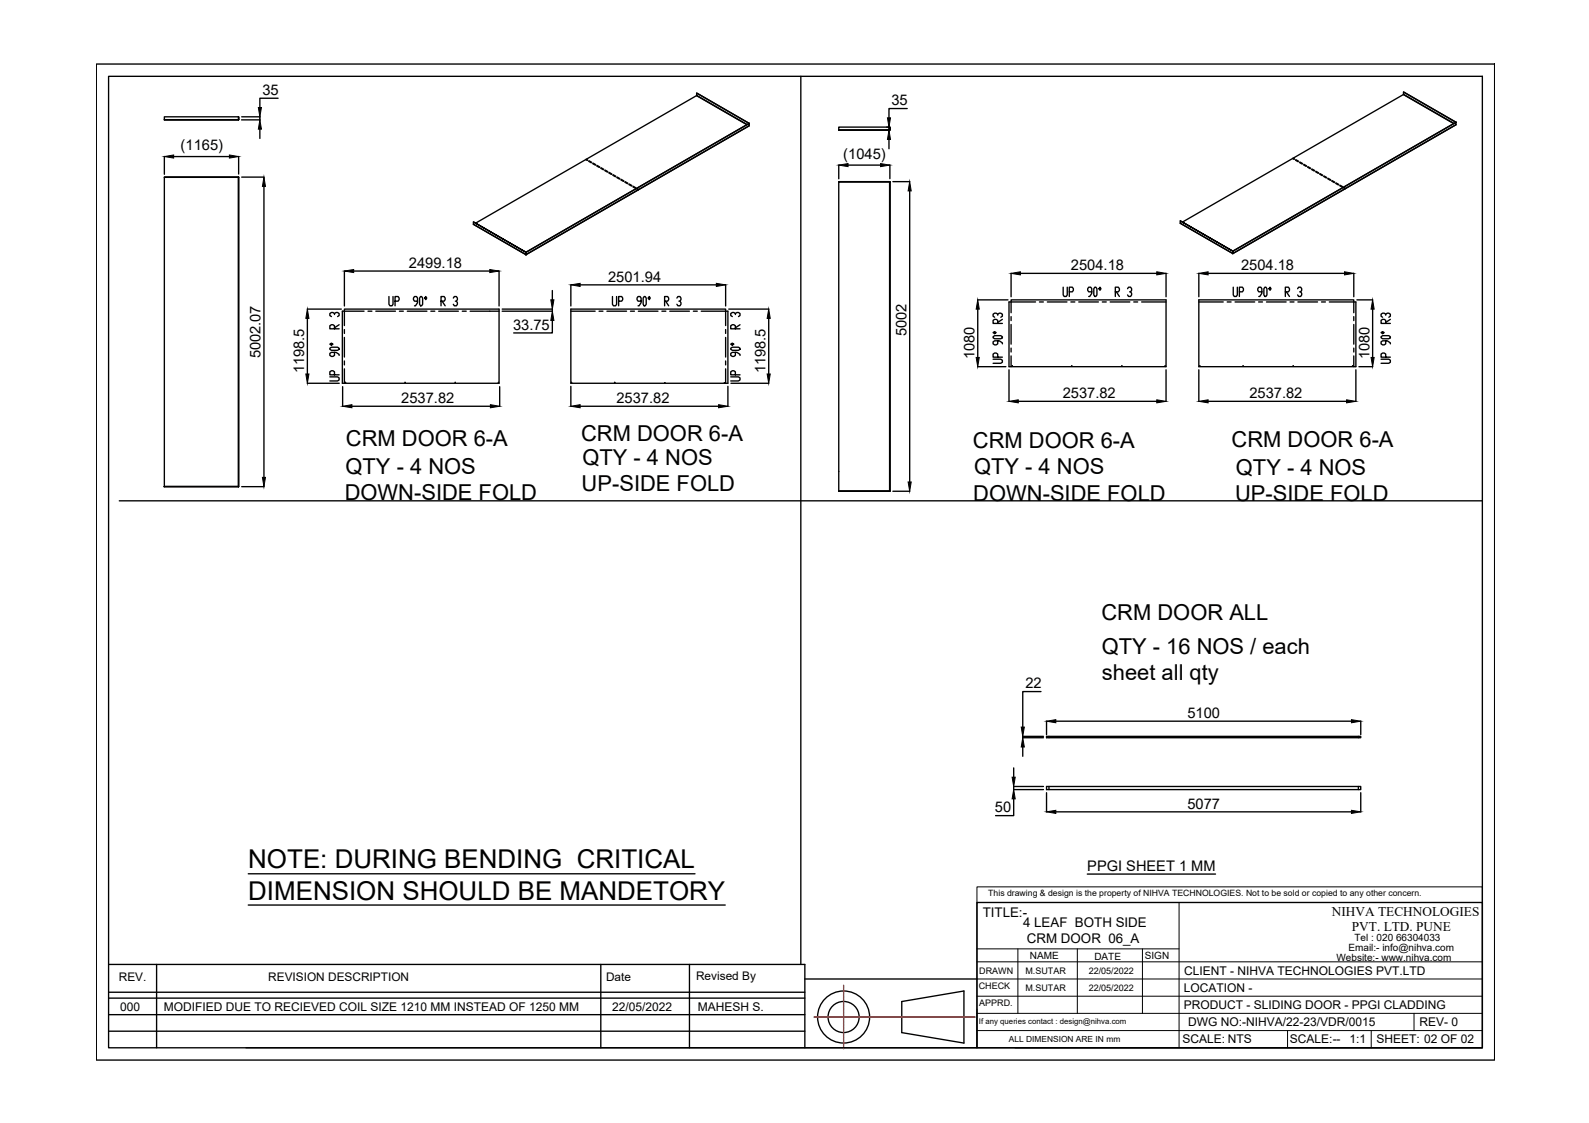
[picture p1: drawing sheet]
<svg xmlns="http://www.w3.org/2000/svg" width="297mm" height="210mm" viewBox="0 0 297 210" stroke-linecap="round" stroke-linejoin="round" font-family="sans-serif">
<!-- layer: 0 -->
<g fill="none" stroke="#000" stroke-width=".25">
<path d="M18 12h261.4v186.1h-261.4zM20.3 14.3h256.8v181.5h-256.8zM52 18.4h-3.4v1.7M130.2 17.8v.1M130.2 17.4l9.8 5.7M149.7 14.3v166M262.4 17.6l-.1 .1M262.4 17.2l9.8 5.6M30.7 21.8h13.9v.6h-13.9zM30.7 33.1h13.9zM30.7 22.4h.1M30.7 29.2v3.4"/>
<path d="M32.5 29.3h10.4M44.6 33.1v57.9h-13.9M44.6 22.4h-13.9M44.6 21.8v.6zM44.6 33.1h.1M44.6 33.1v57.9M44.6 22.4h.1M44.6 33.1h-13.9v57.9M44.6 29.2v3.3M45.1 22.4h3.5M45.2 21.8h3.4M45.2 33.1h4.2"/>
<path d="M48.6 21.8v.6M48.6 24.1v1.8M49.3 34.8v54.4M109.5 29.8l.3 .2M109.6 29.7l.3 .2M110 30.2l.5 .2M110.1 30l.5 .3M110.8 30.6l.5 .3M110.8 30.5l.6 .3M111.5 31l.5 .3M111.6 30.9l.5 .3M112.3 31.5l.5 .2"/>
<path d="M112.4 31.3l.5 .3M113.1 31.9l.4 .3M113.1 31.8l.5 .3M113.8 32.3l.5 .3M113.9 32.2l.5 .3M114.6 32.8l.5 .2M114.6 32.6l.5 .3M115.3 33.2l.5 .3M115.4 33.1l.5 .3M116.1 33.6l.5 .3M116.1 33.5l.5 .3M116.8 34.1l.5 .2"/>
<path d="M116.9 34l.5 .2M117.6 34.5l.5 .3M117.6 34.4l.5 .3M118.3 34.9l.5 .3M118.4 34.8l.5 .3M119.1 35.4l.2 .1M119.1 35.3l.3 .1M139.6 23.3l-9.4-5.4-41.3 23.8M140 23.1h.1M140 23.1l-9.8-5.7v.4l9.5 5.5M140 23.1l-41.7 24M140 23.5l-41.7 24.1-9.8-5.7"/>
<path d="M156.8 23.8h9.5v.5h-9.5zM156.8 24.3h9.5zM156.8 30.8v2.6M156.8 34h9.5v57.8M158.5 30.9h6.1M165.8 23.8h.4v.5h-.5M166.2 26.1v1.7M166.3 24.3v-.5v.5M166.3 34h-9.5M166.3 34h-9.5v57.8M166.3 30.8v2.6M166.9 34h3.2"/>
<path d="M169.6 20.3h-3.4v1.7M170.1 35.7v54.4M241.6 29.6l.3 .2M241.7 29.5l.3 .2M242.2 30l.5 .2M242.2 29.8l.5 .3M242.9 30.4l.5 .3M243 30.3l.5 .3M243.7 30.8l.5 .3M243.7 30.7l.5 .3M244.4 31.3l.5 .2M244.5 31.1l.5 .3"/>
<path d="M245.2 31.7l.5 .3M245.2 31.6l.5 .3M245.9 32.1l.5 .3M246 32l.5 .3M246.7 32.5l.5 .3M246.7 32.4l.5 .3M247.4 33l.5 .3M247.5 32.9l.5 .3M248.2 33.4l.5 .3M248.2 33.3l.6 .3M248.9 33.8l.5 .3M249 33.8l.5 .2"/>
<path d="M249.7 34.3l.5 .3M249.7 34.2l.6 .3M250.4 34.7l.5 .3M250.5 34.6l.5 .3M251.2 35.1l.3 .2M251.2 35.1l.3 .1M271.7 23.1l-9.4-5.4-41.3 23.8M272.2 23.3l-41.7 24.1M272.2 22.9l-9.8-5.7v.4l9.4 5.5M272.2 22.9l-41.7 24M272.2 22.8v.1M272.2 23.3h.1"/>
<path d="M57.4 57.8h6.4M57.5 59.5v10.4M62.5 58.8v-.2l-.3-.2-.5 .2v.4l.3 .2M62.5 58.6l.3-.2 .6 .2v.4l-.3 .2M64.4 50.7v6.5M66.1 50.7h25.5M68.1 58.2h-4.1v13.4h29.3v-13.8h-28.9v3.1M68.8 58.2h.7M70.3 58.2h3.6M72.7 55.4v1.5l.2 .3h.4l.2-.3v-1.5M73.9 56.3h.5l.2-.3-.2-.6h-.5v1.8M74.7 58.2h.7"/>
<path d="M76.1 58.2h3.7M78.1 56.3h-.6l-.2-.3 .2-.6h.4l.2 .3v.9l-.4 .6h-.2M78.6 55.4h.2l.2 .3v1.2l-.2 .3h-.2l-.2-.3v-1.2zM79.6 55.4l.2 .3-.2 .3-.2-.3zM80.5 58.2h.8M82 58.2h3.7M82.4 56.3h.6l.2-.3-.2-.6h-.6v1.8M82.6 56.3l.6 .9M84.7 55.7l.2-.3h.4l.2 .3v.3l-.2 .3h-.2M85.3 56.3l.2 .3-.2 .6h-.4l-.2-.3M86.4 58.2h.8M87.9 58.2h5.4"/>
<path d="M88.5 41.5l9.8 5.6zM88.5 41.5v.4l9.8 5.7v-.5M93.3 50.7v6.5M93.9 58.2h9.4M93.9 57.8h9.4M98.3 47.1v.5M98.3 47.6h.1M98.3 47.1l41.7-24v.4l-41.7 24.1zM103.3 59.9v2.3h-7.3M103.3 54.3v1.7M103.3 57.8v.4M106.7 58.2h4.6"/>
<path d="M106.7 53.2v4M108.4 53.2h25.5M112 58.2h.7M113.5 58.2h3.6M114.5 55.4v1.5l.2 .3h.4l.2-.3v-1.5M115.6 56.3h.6l.2-.3-.2-.6h-.6v1.8M117.9 58.2h.7M119.3 58.2h3.7M119.8 56.3h-.5l-.2-.3 .2-.6h.4l.1 .3v.9l-.3 .6h-.2M120.4 55.4h.2l.2 .3v1.2l-.2 .3h-.2l-.2-.3v-1.2zM121.4 55.4l.2 .3-.2 .3-.2-.3zM123.7 58.2h.8"/>
<path d="M124.2 56.3h.6l.2-.3-.2-.6h-.6v1.8M124.4 56.3l.6 .9M125.2 58.2h3.7M126.5 55.7l.2-.3h.4l.2 .3v.3l-.2 .3h-.2M127.1 56.3l.2 .3-.2 .6h-.4l-.2-.3M129.6 58.2h.7M131.1 58.2h5v13.4h-29.4v-13.8h28.9v3.1M135.6 53.2v4M136.2 57.8h7.5M137.5 58.8v-.2l-.3-.2-.6 .2v.4l.3 .2M137.5 58.6l.3-.2 .5 .2v.4l-.3 .2M143.7 59.5v10.4"/>
<path d="M182.8 56h5.6M182.8 57.8v9M186.5 58.9v-.2l-.6-.2-.3 .2v.4l.3 .2M186.5 58.7l.3-.2 .6 .2v.4l-.3 .2M187.4 59.7l-.9 .6M189 51.1v4.4M189 59.2v.7M190.7 51.1h25.5M193.6 56.4h-5v12.1h29.4v-12.5h-29v2.5M194.3 56.4h.7M195.8 56.4h3.7M198.7 53.7v1.4l.2 .3h.4l.2-.3v-1.4"/>
<path d="M199.9 54.5h.6l.1-.2-.1-.6h-.6v1.7M200.2 56.4h.7M201.7 56.4h3.6M204.1 54.5h-.6l-.2-.2 .2-.6h.4l.2 .3v.8l-.4 .6h-.2M204.7 53.7h.2l.2 .3v1.1l-.2 .3h-.2l-.2-.3v-1.1zM205.6 53.7l.2 .3-.2 .3-.2-.3zM206.1 56.4h.7M207.5 56.4h3.7M208.5 54.5h.6l.2-.2-.2-.6h-.6v1.7M208.7 54.5l.6 .9M210.8 54l.2-.3h.3l.2 .3v.3l-.2 .2h-.1M211.3 54.5l.2 .3-.2 .6h-.3l-.2-.3"/>
<path d="M211.9 56.4h.8M213.4 56.4h4.6M218 51.1v4.4M220.6 41.3l9.9 5.6zM220.6 41.3v.4l9.9 5.7v-.5M220.6 41.7h.1M220.6 41.7l9.9 5.7M224.1 51.1v4.4M224.1 56.4h4.6M225.8 51.1h25.5M229.4 56.4h.7M230.5 47.4h.1"/>
<path d="M230.5 46.9v.5zM230.5 46.9l41.7-24v.4l-41.7 24.1zM230.5 53.7v1.4l.2 .3h.4l.2-.3v-1.4M230.9 56.4h3.6M231.7 54.5h.6l.1-.2-.1-.6h-.6v1.7M235.3 56.4h.7M235.9 54.5h-.6l-.2-.2 .2-.6h.4l.2 .3v.8l-.4 .6h-.2M236.5 53.7h.1l.2 .3v1.1l-.2 .3h-.1l-.2-.3v-1.1zM236.7 56.4h3.7M237.4 53.7l.2 .3-.2 .3-.2-.3zM240.3 54.5h.6l.1-.2-.1-.6h-.6v1.7M240.5 54.5l.5 .9"/>
<path d="M241.2 56.4h.7M242.6 54l.2-.3h.3l.2 .3v.3l-.2 .2h-.1M242.6 56.4h3.7M243.1 54.5l.2 .3-.2 .6h-.3l-.2-.3M247 56.4h.8M248.5 56.4h5v12.1h-29.4v-12.5h29v2.5M253.1 51.1v4.4M253.1 59.2v.7M253.7 56h2.9M256.6 57.8v9M259 58.9v-.2l-.2-.2h-.3l-.3 .2v.4l.3 .2M259 58.7l.3-.2 .6 .2v.4l-.3 .2"/>
<path d="M259.9 59.7l-.9 .6M57.4 71.6h6M61.7 70.4h1.4l.3 .2v.4l-.3 .2h-1.4M61.7 65.1l.3-.2h1.1l.3 .2v.2l-.3 .2h-1.1l-.3-.2zM61.7 64.3l.3-.2 .2 .2-.2 .2zM62.5 70.1v-.6l-.3-.2-.5 .2v.6h1.7M62.5 65.9v.5l-.3 .2-.5-.2v-.3l.3-.2h.8l.6 .3v.2M62.5 61.5v-.6l-.3-.2-.5 .2v.6h1.7M63.4 60.7l-.9 .6M64.1 72.3v3.6M64.4 61.6v.7M64.4 63.1v3.6"/>
<path d="M64.4 67.5v.7M64.4 68.9v2.7M65.8 75.9h25.9M93.4 72.3v3.6M106.7 72.2v3.7M108.4 75.9h25.9M135.6 61.6v.7M135.6 63.1v3.6M135.6 67.5v.7M135.6 68.9v2.7M136.1 72.2v3.7M136.6 70.4h1.4l.3 .2v.4l-.3 .2h-1.4"/>
<path d="M136.6 65.1l.3-.2h1.1l.3 .2v.2l-.3 .2h-1.1l-.3-.2zM136.6 64.3l.3-.2 .3 .2-.3 .2zM136.6 71.6h7.1M137.5 70.1v-.6l-.3-.2-.6 .2v.6h1.7M137.5 65.9v.5l-.3 .2-.6-.2v-.3l.3-.2h.9l.5 .3v.2M137.5 61.5v-.6l-.3-.2-.6 .2v.6h1.7M138.3 60.7l-.8 .6M182.8 68.5h5.2M185.6 67.1h1.5l.3 .2v.4l-.3 .2h-1.5M185.6 62.9l.3-.2h1.2l.3 .2v.2l-.3 .2h-1.2l-.3-.2zM185.6 62.2l.3-.2 .3 .2-.3 .2zM186.5 66.8v-.6l-.3-.2-.6 .2v.6h1.8"/>
<path d="M186.5 63.7v.6l-.3 .2-.6-.2v-.4l.3-.2h.9l.6 .4v.2M186.5 60.5v-.6l-.3-.2-.6 .2v.6h1.8M188.6 69.1v5.9M189 60.7v3.6M189 65.1v.7M189 66.5v2M190.4 75h25.8M218 69.1v5.9M224.1 69.1v5.9M225.8 75h25.9M253.1 60.7v3.6M253.1 65.1v.7"/>
<path d="M253.1 66.5v2M253.5 69.1v5.9M254 68.5h2.6M258.2 67.1h1.4l.3 .2v.4l-.3 .2h-1.4M258.2 62.9l.3-.2h1.1l.3 .2v.2l-.3 .2h-1.1l-.3-.2zM258.2 62.2l.3-.2 .3 .2-.3 .2zM259 66.8v-.6l-.2-.2-.6 .2v.6h1.7M259 63.7v.6l-.2 .2-.6-.2v-.4l.3-.2h.8l.6 .4v.2M259 60.5v-.6l-.2-.2-.6 .2v.6h1.7M22.3 93.6h254.8M44.5 90.9l.1 .1M44.5 90.9h.1"/>
<path d="M44.5 90.9l-13.8 .1M44.6 91h.1M45.2 91h4.2M156.8 91.8h9.5h-9.5M156.8 88.1h.1M166.3 91.8h-9.5M166.3 91.8v-57.8v57.8M166.3 91.8h.1M166.9 91.8h3.2M191.2 139.6v1.8M194.6 129.3h-3.4v6.6M195.1 137.6h-3.9v.3h3.9"/>
<path d="M195.6 137.6h58.8v.3h-58.8zM195.6 134.8v2.5M196.1 137.6v.3M197.4 134.8h55.2M253.9 137.6v.3M254.4 134.8v2.5M189.5 147h5.6M189.5 147.6h5.6M189.5 149.3v3.2h-3.4M189.5 143.5v1.8M189.5 147v.6M195.6 147h58.8v.6h-58.8z"/>
<path d="M195.6 148.2v3.6M196.1 147v.6M197.4 151.7h55.2M253.9 147v.6M254.4 148.2v3.6M46.4 163.3h83.5M46.4 169.2h89.2M182.6 168.7h94.5v27.1h-94.5zM203.3 163.4h23.9M20.3 180.3h130.2v15.5h-104.5M20.3 192.7h130.2M20.3 185.5h130.2"/>
<path d="M20.3 189.7h130.2M20.3 186.6h130.2M29.3 180.3v15.5M112.3 180.3v15.5M128.9 180.3v15.5M150.5 195.8h32.1M150.5 183h32.1M168.6 187.2l11.6-2v9.8l-11.6-2zM189.8 195.8h87.3"/>
<circle cx="64.6" cy="71.5" r=".03"/>
<circle cx="75.7" cy="71.5" r=".03"/>
<circle cx="85.1" cy="71.5" r=".03"/>
<circle cx="93.2" cy="71.5" r=".03"/>
<circle cx="106.8" cy="71.5" r=".03"/>
<circle cx="114.9" cy="71.5" r=".03"/>
<circle cx="124.3" cy="71.5" r=".03"/>
<circle cx="135.4" cy="71.5" r=".03"/>
<circle cx="189.2" cy="68.4" r=".03"/>
<circle cx="200.3" cy="68.4" r=".03"/>
<circle cx="209.7" cy="68.4" r=".03"/>
<circle cx="217.8" cy="68.4" r=".03"/>
<circle cx="224.3" cy="68.4" r=".03"/>
<circle cx="232.4" cy="68.4" r=".03"/>
<circle cx="241.7" cy="68.4" r=".03"/>
<circle cx="252.9" cy="68.4" r=".03"/>
<circle cx="157.7" cy="190.1" r="4.9"/>
<circle cx="157.7" cy="190.1" r="2.91"/>
</g>
<g fill="none" stroke="#000" stroke-width=".19">
<path d="M182.6 165.8h94.5v2.9h-94.5zM182.6 179.8h94.5M182.6 168.7v27.1M182.6 177.4h37.8M184.2 168.7h92.9M190.3 177.4v12M201.4 177.4v12M213.6 177.4v12M220.4 168.7v27.1M182.6 189.4h94.5M182.6 186.2h94.5M182.6 183h94.5"/>
<path d="M182.6 192.6h94.5M240.7 192.6v3.2M256.3 192.6v3.2M264.3 189.4v3.2"/>
</g>
<g fill="none" stroke="#f00" stroke-width=".25">
<path d="M152.2 190.1h.2M152.5 190.1h.1M152.7 190.1h.3M153.1 190.1h.1M153.2 190.1h.4M153.7 190.1h.1M153.8 190.1h.4M154.3 190.1h.1M154.4 190.1h.4M154.9 190.1h.1M155 190.1h.4M155.4 190.1h.1"/>
<path d="M155.6 190.1h.4M156 190.1h.1M156.2 190.1h.3M156.6 190.1h.1M156.8 190.1h.3M157.2 190.1h.1M157.4 190.1h.3M157.7 184.2v.2M157.7 184.5v.1M157.7 184.6v.4M157.7 185.1h.1M157.7 185.2v.4"/>
<path d="M157.7 185.7h.1M157.7 185.8v.4M157.7 186.2v.1M157.7 186.4v.4M157.7 186.8v.1M157.7 187v.3M157.7 187.4v.1M157.7 187.6v.3M157.7 188v.1M157.7 188.2v.3M157.7 188.6v.1M157.7 188.7v.4"/>
<path d="M157.7 189.2v.1M157.7 189.3v.4M157.7 189.8h.1M157.7 189.9v.4M157.7 190.4h.1M157.7 190.5v.4M157.7 190.9v.1M157.7 191.1v.4M157.7 191.5v.1M157.7 191.7v.3M157.7 192.1v.1M157.7 192.3v.3"/>
<path d="M157.7 192.7v.1M157.7 192.8v.4M157.7 193.3v.1M157.7 193.4v.4M157.7 193.9v.1M157.7 194v.4M157.7 194.5h.1M157.7 194.6v.4M157.7 195.1h.1M157.7 195.2v.4M157.7 195.6v.1M157.7 195.8v.2"/>
<path d="M157.8 190.1h.1M157.9 190.1h.4M158.4 190.1h.1M158.5 190.1h.4M159 190.1h.1M159.1 190.1h.4M159.6 190.1h.1M159.7 190.1h.4M160.1 190.1h.1M160.3 190.1h.4M160.7 190.1h.1M160.9 190.1h.3"/>
<path d="M161.3 190.1h.1M161.5 190.1h.3M161.9 190.1h.1M162.1 190.1h.3M162.5 190.1h.1M162.6 190.1h.4M163.1 190.1h.1M163.2 190.1h.4M163.7 190.1h.1M163.8 190.1h.4M164.3 190.1h.1M164.4 190.1h.4"/>
<path d="M164.8 190.1h.1M165 190.1h.4M165.4 190.1h.1M165.6 190.1h.4M166 190.1h.1M166.2 190.1h.3M166.6 190.1h.1M166.8 190.1h.3M167.2 190.1h.1M167.3 190.1h.4M167.8 190.1h.1M167.9 190.1h.4"/>
<path d="M168.4 190.1h.1M168.5 190.1h.4M169 190.1h.1M169.1 190.1h.4M169.6 190.1h.1M169.7 190.1h.4M170.1 190.1h.1M170.3 190.1h.4M170.7 190.1h.1M170.9 190.1h.3M171.3 190.1h.1M171.5 190.1h.3"/>
<path d="M171.9 190.1h.1M172.1 190.1h.3M172.5 190.1h.1M172.6 190.1h.4M173.1 190.1h.1M173.2 190.1h.4M173.7 190.1h.1M173.8 190.1h.4M174.3 190.1h.1M174.4 190.1h.4M174.8 190.1h.1M175 190.1h.4"/>
<path d="M175.4 190.1h.1M175.6 190.1h.3M176 190.1h.1M176.2 190.1h.3M176.6 190.1h.1M176.8 190.1h.3M177.2 190.1h.1M177.3 190.1h.4M177.8 190.1h.1M177.9 190.1h.4M178.4 190.1h.1M178.5 190.1h.4"/>
<path d="M179 190.1h.1M179.1 190.1h.4M179.5 190.1h.1M179.7 190.1h.4M180.1 190.1h.1M180.3 190.1h.3M180.7 190.1h.1M180.9 190.1h.3M181.3 190.1h.1M181.5 190.1h.3M181.9 190.1h.1M182 190.1h.3"/>
</g>
<g fill="#000" stroke="#000" stroke-width=".19">
<path d="M30.7 29.3l1.8-.3v.5zM42.9 29l1.7 .3-1.7 .2zM48.6 22.4l.3 1.7h-.6zM48.3 20.1h.6l-.3 1.7zM49.3 33.1l.3 1.7h-.5zM156.8 30.9l1.7-.3v.5zM164.6 30.6l1.7 .3-1.7 .2zM166.2 24.3l.3 1.8h-.6zM165.9 22h.6l-.3 1.8zM170.1 34l.2 1.7h-.5zM57.5 57.8l.3 1.7h-.6zM64.4 50.7l1.7-.3v.5z"/>
<path d="M91.6 50.4l1.7 .3-1.7 .2zM103 56h.5l-.2 1.8zM103.3 58.2l.2 1.7h-.5zM106.7 53.2l1.7-.2v.5zM133.9 53l1.7 .2-1.7 .3zM143.7 57.8l.3 1.7h-.6zM182.8 56l.3 1.8h-.6zM189 51.1l1.7-.3v.6zM216.2 50.8l1.8 .3-1.8 .3zM224.1 51.1l1.7-.3v.6zM251.3 50.8l1.8 .3-1.8 .3zM256.6 56l.3 1.8h-.6z"/>
<path d="M57.2 69.9h.6l-.3 1.7zM64.1 75.9l1.7-.3v.6zM91.7 75.6l1.7 .3-1.7 .3zM106.7 75.9l1.7-.3v.6zM134.3 75.6l1.8 .3-1.8 .3zM143.4 69.9h.6l-.3 1.7zM182.5 66.8h.6l-.3 1.7zM188.6 75l1.8-.3v.6zM216.2 74.7l1.8 .3-1.8 .3zM224.1 75l1.7-.3v.6zM251.7 74.7l1.8 .3-1.8 .3zM256.3 66.8h.6l-.3 1.7z"/>
<path d="M49.1 89.2h.5l-.3 1.8zM169.8 90.1h.5l-.2 1.7zM191.2 137.9l.3 1.7h-.6zM190.9 135.9h.6l-.3 1.7zM195.6 134.8l1.8-.3v.6zM252.6 134.5l1.8 .3-1.8 .3zM189.2 145.3h.6l-.3 1.7zM189.5 147.6l.3 1.7h-.6zM195.6 151.7l1.8-.2v.5zM252.6 151.5l1.8 .2-1.8 .3z"/>
</g>
<g font-size="4.8">
<text x="46.4" y="162.3">NOTE: DURING BENDING CRITICAL</text>
<text x="46.4" y="168.1">DIMENSION SHOULD BE MANDETORY</text>
</g>
<g font-size="4.1">
<text x="64.7" y="83.3">CRM DOOR 6-A</text>
<text x="108.6" y="82.4">CRM DOOR 6-A</text>
<text x="181.9" y="83.8">CRM DOOR 6-A</text>
<text x="230.2" y="83.6">CRM DOOR 6-A</text>
<text x="64.6" y="88.5">QTY - 4 NOS</text>
<text x="108.9" y="86.9">QTY - 4 NOS</text>
<text x="182.1" y="88.6">QTY - 4 NOS</text>
<text x="231" y="88.8">QTY - 4 NOS</text>
<text x="64.4" y="93.5">DOWN-SIDE FOLD</text>
<text x="108.7" y="91.8">UP-SIDE FOLD</text>
<text x="181.9" y="93.6">DOWN-SIDE FOLD</text>
<text x="230.9" y="93.7">UP-SIDE FOLD</text>
<text x="205.9" y="115.9">CRM DOOR ALL</text>
<text x="205.9" y="122.3">QTY - 16 NOS / each</text>
<text x="206" y="127.1">sheet all qty</text>
</g>
<g font-size="2.7">
<text x="49" y="17.7">35</text>
<text x="166.6" y="19.7">35</text>
<text x="33.8" y="28.1">(1165)</text>
<text x="157.6" y="29.7">(1045)</text>
<text x="76.4" y="50">2499.18</text>
<text x="113.7" y="52.6">2501.94</text>
<text x="200.2" y="50.5">2504.18</text>
<text x="232" y="50.5">2504.18</text>
<text x="95.9" y="61.6">33.75</text>
<text x="169.4" y="62.9" transform="rotate(-90 169.4 62.9)">5002</text>
<text x="48.7" y="67" transform="rotate(-90 48.7 67)">5002.07</text>
<text x="56.9" y="69.8" transform="rotate(-90 56.9 69.8)">1198.5</text>
<text x="143.1" y="69.8" transform="rotate(-90 143.1 69.8)">1198.5</text>
<text x="182.2" y="67.2" transform="rotate(-90 182.2 67.2)">1080</text>
<text x="256" y="67.2" transform="rotate(-90 256 67.2)">1080</text>
<text x="75" y="75.3">2537.82</text>
<text x="115.2" y="75.3">2537.82</text>
<text x="198.6" y="74.4">2537.82</text>
<text x="233.6" y="74.4">2537.82</text>
<text x="191.7" y="128.7">22</text>
<text x="222" y="134.2">5100</text>
<text x="186" y="151.8">50</text>
<text x="222" y="151.1">5077</text>
<text x="203.3" y="162.8">PPGI SHEET 1 MM</text>
</g>
<g font-size="2.5">
<text x="183.7" y="171.4">TITLE:-</text>
<text x="191.2" y="173.2">4 LEAF BOTH SIDE</text>
<text x="249" y="171.3">NIHVA TECHNOLOGIES</text>
<text x="192" y="176.2">CRM DOOR 06_A</text>
<text x="252.7" y="174.1">PVT. LTD. PUNE</text>
</g>
<g font-size="2.2">
<text x="22.2" y="183.4">REV.</text>
<text x="50.1" y="183.4">REVISION DESCRIPTION</text>
<text x="113.3" y="183.4">Date</text>
<text x="130.1" y="183.2">Revised By</text>
<text x="221.3" y="185.4">LOCATION -</text>
<text x="221.3" y="182.2">CLIENT - NIHVA TECHNOLOGIES PVT.LTD</text>
<text x="22.5" y="189">000</text>
<text x="30.6" y="189">MODIFIED DUE TO RECIEVED COIL SIZE 1210 MM INSTEAD OF 1250 MM</text>
<text x="114.4" y="189">22/05/2022</text>
<text x="130.4" y="189.1">MAHESH S.</text>
<text x="221.3" y="188.6">PRODUCT - SLIDING DOOR - PPGI CLADDING</text>
<text x="222.1" y="191.8">DWG NO:-NIHVA/22-23/VDR/0015</text>
<text x="265.4" y="191.8">REV- 0</text>
<text x="221" y="195">SCALE: NTS</text>
<text x="241.1" y="195">SCALE:--</text>
<text x="252.2" y="195">1:1</text>
<text x="257.3" y="195">SHEET: 02 OF 02</text>
</g>
<g font-size="1.9">
<text x="192.5" y="179.3">NAME</text>
<text x="204.6" y="179.4">DATE</text>
<text x="214" y="179.2">SIGN</text>
<text x="249.8" y="179.6">Website:- www.nihva.com</text>
<text x="252.1" y="177.8">Email:- info@nihva.com</text>
<text x="253.2" y="176">Tel : 020 66304033</text>
</g>
<g font-size="1.7">
<text x="183" y="184.9">CHECK</text>
<text x="183" y="182.1">DRAWN</text>
<text x="191.7" y="185.2">M.SUTAR</text>
<text x="191.7" y="182">M.SUTAR</text>
<text x="203.5" y="182">22/05/2022</text>
<text x="203.5" y="185.2">22/05/2022</text>
<text x="183" y="188.1">APPRD.</text>
</g>
<g font-size="1.6">
<text x="184.7" y="167.6">This drawing &amp; design is the property of NIHVA TECHNOLOGIES. Not to be sold or copied to any other concern.</text>
<text x="188.6" y="194.8">ALL DIMENSION ARE IN mm</text>
</g>
<text font-size="1.5" x="183" y="191.4">If any queries contact : design@nihva.com</text>
</svg>
